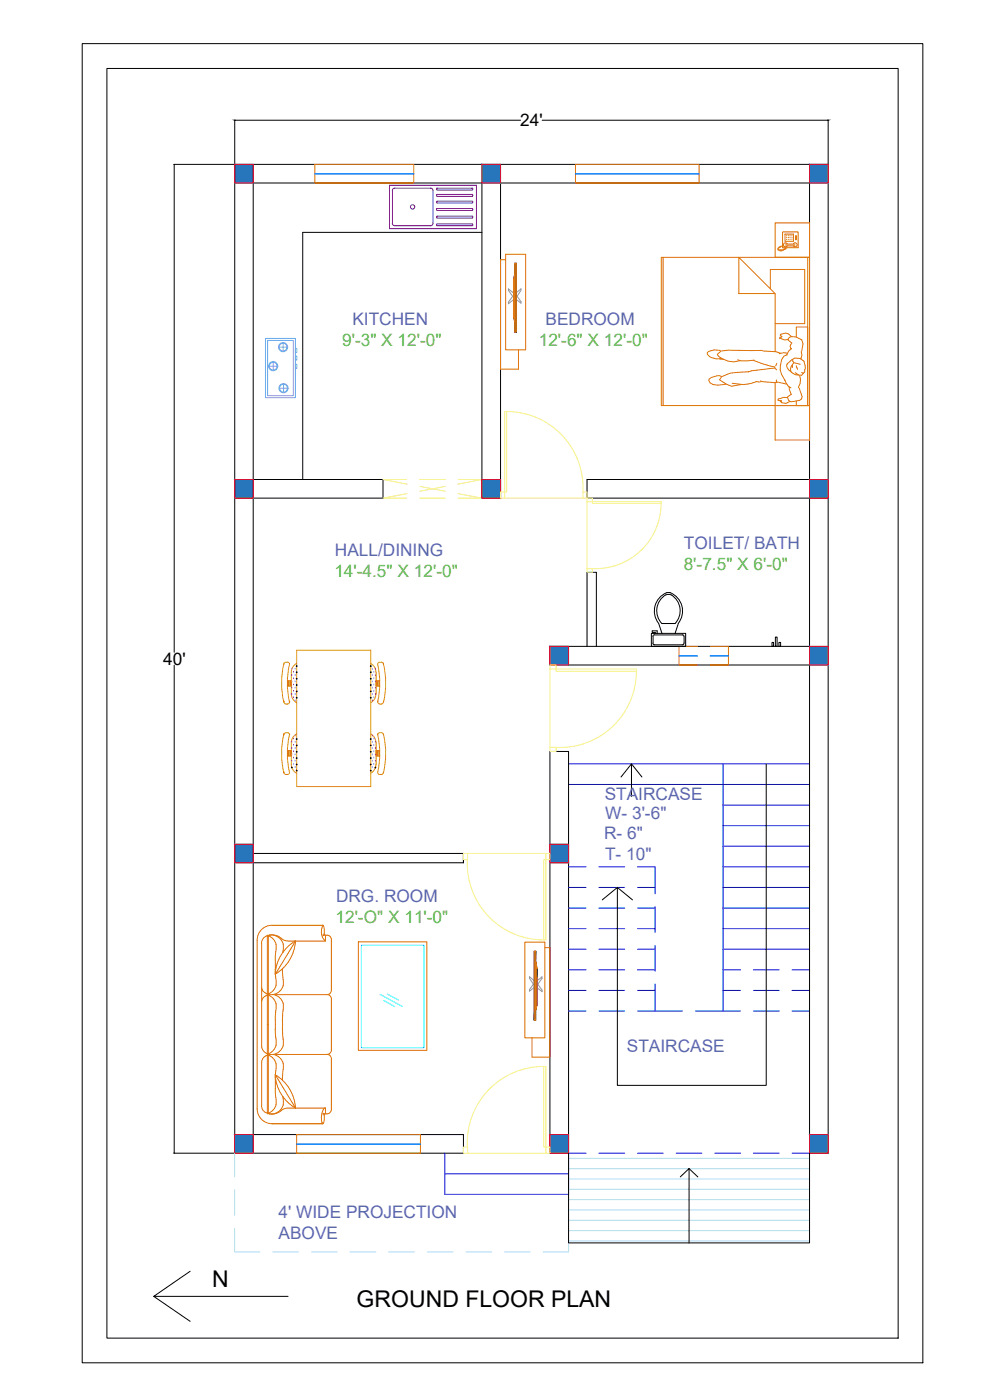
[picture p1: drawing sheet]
<svg xmlns="http://www.w3.org/2000/svg" width="297mm" height="420mm" viewBox="0 0 297 420" stroke-linecap="round" stroke-linejoin="round" font-family="sans-serif">
<!-- layer: 0 -->
<g fill="none" stroke="#000" stroke-width=".3">
<path d="M24.7 13.1h252.2v395.9h-252.2zM32.1 20.5h237.4v381.1h-237.4zM70.4 36v310.1M70.6 36.1h85.6M162.7 36.1h85.7M248.5 36v310.1h-5.6M52.1 49.3h196.4M52.3 49.5v146.3M144.6 54.9v94.6h5.6v-94.6M144.6 69.7h-53.8v74.2M76 143.9h38.9v5.6h-38.9M144.6 143.9h5.6"/>
<path d="M242.9 143.9h-66.8v5.6h66.8M52.3 199.7v146.3M176.1 194v-22.2h2.8v22.2M195.4 190.1h10.3v3.9h-10.3zM196.7 190.1v-.3h-1v-.5h1.5v.8M197.6 187.1a5.8 5.8 0 0 1 3-9.3 5.8 5.8 0 0 1 2.9 9.3M197.6 187.1l1 3M198.6 187.1h3.9a5.5 5.5 0 0 0-1.5-8.7 3.9 3.9 0 0 0-3.8 3.4 5.6 5.6 0 0 0 1.4 5.3M203.5 187.1l-.9 3M204.7 190.5l.5 .3 .1 2.2-.2 .4-.4 .1M204.8 190.6l-8.4-.1-.4 .1-.1 .4v2.2l.3 .3h8.6M231.6 192.8h.5v1.2h-.5z"/>
<path d="M232.6 191.2h.6v2.8h-.6zM233.7 192.8h.5v1.2h-.5zM242.9 194h-77.9v5.6h77.9M165 225.5h5.6v120.6h-5.6zM186.3 233.2l3.2-4v9.8M189.5 229.2l3.1 4M229.9 229.2v96.5h-44.7v-59.4l-4.5 3.8M76 258.9h63.1M76 256.1h63.1M139.1 256.1v2.8v-2.8M165 256.1h5.6M185.2 266.3l4.6 3.8"/>
<path d="M52.1 346.1h87v-5.6h-63.1v-285.6h166.9v291.2M165 340.5h5.6M170.6 346.1v26.9h72.3v-26.9M204.1 353.2l2.6-2.5v22.3M206.7 350.7l2.7 2.5M242.9 340.5h5.6M46.1 389.1l11 7.5M57.1 381.5l-11 7.6h40.3"/>
</g>
<!-- layer: stair -->
<g fill="none" stroke="#00f" stroke-width=".3">
<path d="M170.6 229.2h72.3M170.6 235.4h72.3M216.9 229.2v74.2M216.9 241.6h26M216.9 254h26M216.9 247.8h26M170.6 278.7h5.2M170.6 272.5h5.2M170.6 266.3h5.2M170.6 260.2h5.2M179.7 278.7h7.7M179.7 272.5h7.7"/>
<path d="M179.7 266.3h7.7M179.7 260.2h7.7M191.3 278.7h5.2M191.3 272.5h5.2M191.3 266.3h5.2M191.3 260.2h5.2v8M196.5 272.1v7.7M216.9 278.7h26M216.9 272.5h26M216.9 266.3h26M216.9 260.2h26M170.6 297.2h5.2"/>
<path d="M170.6 291.1h5.2M170.6 284.9h5.2M179.7 297.2h7.7M179.7 291.1h7.7M179.7 284.9h7.7M191.3 297.2h5.2M191.3 291.1h5.2M191.3 284.9h5.2M196.5 283.7v7.7M196.5 295.3v8.1M216.9 297.2h5.3M216.9 291.1h5.3"/>
<path d="M216.9 284.9h26M226 297.2h7.8M226 291.1h7.8M237.6 297.2h5.3M237.6 291.1h5.3M170.6 303.4h5.2M179.7 303.4h7.7M191.3 303.4h13.5M208.6 303.4h13.6M226 303.4h7.8M237.6 303.4h5.3M133.5 346.1v12.4h37.1v-12.4h5.2"/>
<path d="M133.5 352.3h37.1M179.7 346.1h7.7M191.3 346.1h7.7M202.9 346.1h7.7M214.4 346.1h7.8M226 346.1h7.8M237.6 346.1h5.3"/>
</g>
<!-- layer: 0 -->
<path d="M122 143.9h-7.1l7.3 1.4M122.2 148.1l-7.3 1.4h7.1M125.9 149.5h7.7M125.9 143.9h7.7M126 146l7.6 1.4M133.6 146l-7.6 1.4M137.4 148.1l7.2 1.4h-7.1M137.5 143.9h7.1l-7.2 1.4" fill="none" stroke="#e5e878" stroke-width=".3"/>
<g fill="none" stroke="#adddf7" stroke-width=".3">
<path d="M70.4 346.1v7.1M70.4 357.1v7.7M170.6 356.9h72.3M170.6 353.8h72.3M170.6 350.7h72.3M170.6 347.7h72.3M170.6 346.1v7.1M170.6 357.1v7.7M70.4 368.7v7h7.6M81.9 375.7h7.7M93.5 375.7h7.7M105 375.7h7.8"/>
<path d="M116.6 375.7h7.8M128.2 375.7h7.7M139.8 375.7h7.7M151.4 375.7h7.7M170.6 372.4h72.3M170.6 369.3h72.3M170.6 366.2h72.3M170.6 363.1h72.3M170.6 360h72.3M170.6 368.7v7h-7.6"/>
</g>
<g fill="#2776bb" stroke="#2776bb" stroke-width=".3">
<path d="M242.9 49.3l5.6 5.6v-5.6zM242.9 49.3l5.6 5.6h-5.6z"/>
<path d="M144.6 49.3l5.6 5.6v-5.6zM144.6 49.3l5.6 5.6h-5.6z"/>
<path d="M70.4 49.3l5.6 5.6v-5.6zM70.4 49.3l5.6 5.6h-5.6z"/>
<path d="M242.9 143.9l5.6 5.6v-5.6zM242.9 143.9l5.6 5.6h-5.6z"/>
<path d="M144.6 143.9l5.6 5.6v-5.6zM144.6 143.9l5.6 5.6h-5.6z"/>
<path d="M70.4 143.9l5.6 5.6v-5.6zM70.4 143.9l5.6 5.6h-5.6z"/>
<path d="M242.9 194l5.6 5.6v-5.6zM242.9 194l5.6 5.6h-5.6z"/>
<path d="M165 194l5.6 5.6v-5.6zM165 194l5.6 5.6h-5.6z"/>
<path d="M70.4 253.4l5.6 5.5v-5.5zM70.4 253.4l5.6 5.5h-5.6z"/>
<path d="M70.4 340.5l5.6 5.6v-5.6zM70.4 340.5l5.6 5.6h-5.6z"/>
<path d="M165 340.5l5.6 5.6v-5.6zM165 340.5l5.6 5.6h-5.6z"/>
<path d="M242.9 340.5l5.6 5.6v-5.6zM242.9 340.5l5.6 5.6h-5.6z"/>
<path d="M165 253.4l5.6 5.5v-5.5zM165 253.4l5.6 5.5h-5.6z"/>
</g>
<!-- layer: column-1 -->
<g fill="none" stroke="#f00" stroke-width=".3">
<path d="M70.4 49.3h5.6v5.6h-5.6zM144.6 49.3h5.6v5.6h-5.6zM242.9 49.3h5.6v5.6h-5.6zM70.4 143.9h5.6v5.6h-5.6zM144.6 143.9h5.6v5.6h-5.6zM242.9 143.9h5.6v5.6h-5.6zM165 194h5.6v5.6h-5.6zM242.9 194h5.6v5.6h-5.6zM70.4 253.4h5.6v5.5h-5.6zM165 253.4h5.6v5.5h-5.6zM70.4 340.5h5.6v5.6h-5.6zM165 340.5h5.6v5.6h-5.6z"/>
<path d="M242.9 340.5h5.6v5.6h-5.6z"/>
</g>
<!-- layer: window-1 -->
<path d="M94.5 49.3h29.6v5.6h-29.6zM172.7 49.3h37v5.6h-37zM209.2 194h-5.5v5.6h5.5M213.1 194h5.5v5.6h-5.5M89 340.5h37.1v5.6h-37.1z" fill="none" stroke="#dd6e00" stroke-width=".3"/>
<!-- layer: window -->
<path d="M94.5 52.1h29.6M94.5 52.3h29.6M172.7 52.1h37M172.7 52.3h37M203.7 196.8h5.5M203.7 196.9h5.5M213.1 196.8h5.5M213.1 196.9h5.5M89 343.3h37.1M89 343.4h37.1" fill="none" stroke="#007fff" stroke-width=".3"/>
<!-- layer: 0 -->
<g fill="none" stroke="#f7f281" stroke-width=".3">
<path d="M151.4 123.5h.6v24.1h-.6zM152 123.5a22.9 22.9 0 0 1 22.9 24.1M151.4 149.5h-1.2v-1.9h1.2v1.9h23.5M174.9 147.6h1.2v1.9h-1.2zM176.1 150.6v-1.1h1.6v1.1h-1.6v20.1M177.7 150.6h20.7v.5h-20.7zM198.4 151a19.6 19.6 0 0 1-20.7 19.6M176.1 170.7h1.6v1.1h-1.6zM165 200.8v-1.2h1.9v1.2h-1.9v23.5M166.9 200.8h24.1v.6h-24.1zM191 201.4a22.9 22.9 0 0 1-24.2 22.9M165 224.3h1.9v1.2h-1.9z"/>
<path d="M139.1 256.1h1.2v1.9h-1.2zM140.2 258a22.9 22.9 0 0 0 22.9 24.1M140.3 256.1h23.5v1.9h1.2v-1.9h-1.2M163.1 258h.7v24.1h-.7zM163.1 320.1a22.9 22.9 0 0 0-22.9 24.1M163.1 320.1h.7v24.1h-.7zM139.1 344.2h1.2v1.9h-1.2zM140.3 346.1h23.5v-1.9h1.2v1.9h-1.2"/>
</g>
<!-- layer: NOI THAT -->
<g fill="none" stroke="#dda500" stroke-width=".3">
<path d="M85.2 199.2a25.2 25.2 0 0 0-.1 11.5M85.2 199.3h.1M85.8 198.7l-.5 .2-.1 .4M85.8 198.8h.5M86.3 198.7l.5 .4a26.9 26.9 0 0 0 .1 11.6M89 199.1l-1.2 1.1-.4 1.6 .1 7 .6 1.4 .9 .7M89 195.1h22.2v41h-22.2zM111.2 199.1l.9 .7 .7 1.4v7.1l-.4 1.5-1.2 1.1M113.9 198.7l-.4 .2-.2 .5a25.5 25.5 0 0 1 0 11.3M113.9 198.8h.6M114.4 198.7l.5 .2 .1 .4M115 199.2a25.2 25.2 0 0 1 .1 11.5"/>
<path d="M115 199.3h.1M85.2 210.7h.1M85.2 210.6l.1 .5 .5 .2M85.8 211.3h.5M86.3 219.9l.4 .2 .2 .4M86.3 219.9h-.8l-.3 .6M86.3 205.9h1.1M86.3 204.3h1.1M86.4 204.3v1.6M86.5 204.3v1.6M86.8 204.3v1.6M86.9 210.6l-.2 .5-.4 .2"/>
<path d="M86.9 210.7h.1M87 204.3v1.6M87.2 204.3v1.6M112.8 205.9h1.1M112.8 204.3h1.1M113 204.3v1.6M113.3 204.3v1.6M113.3 210.6l.2 .5 .4 .2M113.4 210.7h.1M113.5 204.3v1.6M113.7 204.3v1.6M113.8 204.3v1.6"/>
<path d="M113.9 211.3h.6M115 210.7h.1M115 210.6l-.1 .5-.5 .2M85.1 220.5a25.2 25.2 0 0 0 .1 11.5M85.2 231.8l.3 .6h.8M85.2 220.5h.1M85.2 231.9h.1M86.3 226.9h1.1M86.3 225.3h1.1M86.4 225.3v1.6M86.5 225.3v1.6M86.8 225.3v1.6"/>
<path d="M86.9 220.5a26.9 26.9 0 0 0-.1 11.5l-.5 .4M86.9 220.5h.1M87 225.3v1.6M87.2 225.3v1.6M87.4 229.4l.4 1.5 1.2 1.2M89 220.3l-.9 .6-.6 1.5-.1 7M111.2 220.3l.9 .6 .7 1.5v7M112.8 229.4l-.4 1.5-1.2 1.2M112.8 226.9h1.1M112.8 225.3h1.1M113 225.3v1.6M113.3 225.3v1.6"/>
<path d="M113.3 220.5a.91 .91 0 0 1 .9-.6 .91 .91 0 0 1 .8 .6M113.3 220.5a27.9 27.9 0 0 1 .1 11.5 .94 .94 0 0 0 .9 .5 .94 .94 0 0 0 .7-.7M113.4 220.5h.1M113.5 225.3v1.6M113.7 225.3v1.6M113.8 225.3v1.6M115 231.9h.1M115 220.5h.1M115.1 220.5a25.2 25.2 0 0 1-.1 11.5"/>
</g>
<!-- layer: HATCH -->
<g fill="none" stroke="#f0f" stroke-width=".3">
<path d="M87.6 204.7h.1M87.6 206.5h.1M87.6 208.4h.1M87.6 202.7h.1M87.6 200.8h.1M88.1 205.6h.1M88.1 207.5h.1M88.1 209.4h.1M88.1 203.7h.1M88.1 201.8h.1M88.5 204.7h.1M88.5 206.5h.1"/>
<path d="M88.5 208.4h.1M88.5 210.3h.1M88.5 202.7h.1M88.5 200.8h.1M111.7 204.7h.1M111.7 206.5h.1M111.7 208.4h.1M111.7 210.3h.1M111.7 202.7h.1M111.7 200.8h.1M112.2 205.6h.1M112.2 207.5h.1"/>
<path d="M112.2 209.4h.1M112.2 203.7h.1M112.2 201.8h.1M112.6 204.7h.1M112.6 206.5h.1M112.6 208.4h.1M112.6 202.7h.1M112.6 200.8h.1M87.6 226.5h.1M87.6 224.6h.1M87.6 222.8h.1M87.6 228.4h.1"/>
<path d="M88.1 225.6h.1M88.1 223.7h.1M88.1 221.8h.1M88.1 227.5h.1M88.1 229.4h.1M88.5 226.5h.1M88.5 224.6h.1M88.5 222.8h.1M88.5 220.9h.1M88.5 228.4h.1M88.5 230.3h.1M111.7 226.5h.1"/>
<path d="M111.7 224.6h.1M111.7 222.8h.1M111.7 220.9h.1M111.7 228.4h.1M111.7 230.3h.1M112.2 225.6h.1M112.2 223.7h.1M112.2 221.8h.1M112.2 227.5h.1M112.2 229.4h.1M112.6 226.5h.1M112.6 224.6h.1"/>
<path d="M112.6 222.8h.1M112.6 228.4h.1"/>
</g>
<!-- layer: wall -->
<g fill="#000" stroke="#000" stroke-width=".3">
<path d="M154.1 84l.4 12.6-.4-1.4zM154.5 82.1l-.4 1.9 .4 12.6z"/>
<path d="M154.5 79l.4 20.7h-.4zM154.5 79l.4 20.7v-20.7z"/>
<path d="M160.7 285.5l-.4 20.7h.4zM160.3 285.5h.4l-.4 20.7z"/>
<path d="M161.1 290.5l-.4 12.5 .4-1.3zM160.7 288.6l.4 1.9-.4 12.5z"/>
<circle cx="89" cy="199.9" r=".12"/>
<circle cx="111.2" cy="199.9" r=".12"/>
<circle cx="89" cy="207.5" r=".12"/>
<circle cx="89" cy="205.6" r=".12"/>
<circle cx="89" cy="209.4" r=".12"/>
<circle cx="89" cy="203.7" r=".12"/>
<circle cx="89" cy="201.8" r=".12"/>
<circle cx="111.2" cy="207.5" r=".12"/>
<circle cx="111.2" cy="209.4" r=".12"/>
<circle cx="111.2" cy="203.7" r=".12"/>
<circle cx="111.2" cy="201.8" r=".12"/>
<circle cx="111.2" cy="205.6" r=".12"/>
<circle cx="87.6" cy="230.3" r=".12"/>
<circle cx="89" cy="225.6" r=".12"/>
<circle cx="89" cy="223.7" r=".12"/>
<circle cx="89" cy="221.8" r=".12"/>
<circle cx="89" cy="229.4" r=".12"/>
<circle cx="89" cy="231.3" r=".12"/>
<circle cx="89" cy="227.5" r=".12"/>
<circle cx="111.2" cy="221.8" r=".12"/>
<circle cx="111.2" cy="227.5" r=".12"/>
<circle cx="111.2" cy="229.4" r=".12"/>
<circle cx="111.2" cy="225.6" r=".12"/>
<circle cx="111.2" cy="231.3" r=".12"/>
<circle cx="111.2" cy="223.7" r=".12"/>
<circle cx="112.6" cy="230.3" r=".12"/>
</g>
<!-- layer: FUR -->
<g fill="none" stroke="#dd6e00" stroke-width=".3">
<path d="M151.7 76.3h6v28.7h-6zM151.7 77.9h-1.5v32.9h5.4v-5.8M199 77.2v44.5M221.7 77.2l10.9 10.9h-10.9zM233.4 74.5l-.1 .3M233.6 74.7l-.1 .4M233.7 74.1l-.1 .4M233.8 74.9l-.1 .3M233.9 74.1l-.1 .3M234 74.9l-.1 .4M234.2 73.9l-.2 .4M234.3 74.9l-.1 .4"/>
<path d="M234.4 73.8l-.1 .3M234.5 74.9l-.1 .4M234.7 74.9l-.1 .4M234.8 69.6h4.7v4.8h-4.7zM235 74.9l-.1 .3M235.1 73.7l-.6 .2M235.2 74.7l-.1 .4M235.4 74.6l-.1 .3M235.5 70.2h2.6v2.2h-2.6zM235.7 74.5l-.2 .4M235.7 73.3h2.9M235.7 73.8h2.9"/>
<path d="M235.9 74.4l-.2 .3M236.2 73.2a.61 .61 0 0 0-.9-.2 .61 .61 0 0 0 0 1 .61 .61 0 0 0 .9-.2M238 73.2a.61 .61 0 0 1 .9-.2 .61 .61 0 0 1 0 1 .61 .61 0 0 1-.9-.2M238.7 70.8h.3v1.1h-.3zM242.3 77.2v44.5M231.1 86.7v-5.8h10.4v16.2h-8.9M232.6 88.1v17.5M216 107.8h1.1M216.2 105.3a3.8 3.8 0 0 0-4 .6v.3a3.7 3.7 0 0 0 4.4 1.4M216.5 113a3.7 3.7 0 0 0-3.7 .8l-.1 .4 .3 .7a6 6 0 0 0 4.8 .4M221.3 108l1.1 .3 3.9-.2M224.6 111.6h-.1"/>
<path d="M226 108.1l2.7 1 3.8 1.1M227.1 114.5a11.4 11.4 0 0 1-7.4 .5M228.2 114.3l.4 .2 3.6 .3 1.3-.1M228.6 114.5l-.8 .2-.9-.2M232.6 110.4l-8 1.2-5.5 .4-2.6 1-.6 1 3.5 1.9 2.9-.5M232.6 114.8v17.3h10.3v-54.9h-10.3v-10.3h10.3v10.3h-44.5v44.5h44.5h-10.3M232.6 110.6l.4 .4M233 114l.1 .7M233.1 109l-.3 .8M233.7 114.8l2.2 .4M233.9 101.7l.1-.5 .6-.2-.5-.4 .2-.3 1.4-.3 .8 .2 1 .8-.6 .2-.4 .8 1.1 1M234 101.5l1.5 .5 1-.1"/>
<path d="M234.2 106l-1.4-.4-4.3-.4-9.9-.1-2.2 .2-1.2 1.1a6.2 6.2 0 0 0 6.9 1.9M235 105.9l-1.2 .2M235.1 105.8l1.1 .2M235.4 113.8a4 4 0 0 0 1.9 2.6M236 106.5l-.8 .4a6 6 0 0 0 .3 7.2M236.3 119.3h-1.2l-1.6 .4-.1 .3 1.1 .2v.3M236.8 116.1v.7l.6 1.5M237.4 118.3l-1.2 .8 .4 1 .4 .4M237.5 103.1l-.4 .9 .2 .7M237.5 101l1.4 .1 1.7 .9 .3 1.2-.4 2.2M237.5 104.6l-.7 .6-.7 1.4M237.8 109.5v.8"/>
<path d="M237.9 107.9l.3 1a2.18 2.18 0 0 0-.8 2.8l1.2 .8 1.9 .1 1-1a4.6 4.6 0 0 0-.3-3.2l-1.1-.8a3.4 3.4 0 0 0-4.1 2.3l.6 1.1 .7 .6M238.2 108.9l1.9 .4M238.6 111.9l1 .6M238.9 101.2v-3.1h3.4v23.6h-3.4v-1.4M238.9 109.8l.4 1M239.9 112.7l.3 1.1-.1 1.3-.5 1.1 1.1 2.9-.3 .7-.5 .4-2.9 .3-1.1 .5-1.3-.1-.6-.6M240.4 105.6l.2 1-.3 1.2M240.5 111.8l.5 .2M96.4 279.4l.3 1.7 .9 1.3M96.5 279.4l.4-1.7h-15.3a4.5 4.5 0 0 0-4.4 4.4M96.9 277.7a3.2 3.2 0 0 1 .1 3.1l-.1-.2M77.2 282.2v50.6"/>
<path d="M78.5 283.1l.4-1.4 1.3-.9 .2 17.7 .1-17.7a3.8 3.8 0 0 1 2.2 4.8M78.5 296.4l.5 1.1M78.5 283.1v31.1M79 297.5l1.2 .8M80.2 298.6a2.32 2.32 0 0 0-1.7 2M80.2 280.8l.2-.2a5 5 0 0 1 4.6 1.5l1.4 .3M80.2 298.6h.3M80.2 298.6l.2 17.9 .1-17.9M80.4 298.5h1.6M80.5 298.7a4 4 0 0 1 2.2 5.2l-.1 2.2M80.8 280.6a3.7 3.7 0 0 1 4.2 4.6M82.7 285.6v7.4a4 4 0 0 1-2.2 5.3"/>
<path d="M84.8 290.8l.2 4.9M85 285.1l-.1 .7M85 295.7l-.9 1.6-1 .8-1.1 .4 1.1 .4 1 .7 .9 1.6M88.6 282.4a12.4 12.4 0 0 0-6 9.9M88.7 282.4a12.4 12.4 0 0 1-6.1 10zM97.2 280.3l.4 .5 .2-.2M97.6 280.8v1.6h-11.2M97.8 280.7h.3M98.1 280.6a1.33 1.33 0 0 1 1.3 1.4v15.2a1.33 1.33 0 0 1-1.3 1.3h-15.7M98.1 298.5a1.33 1.33 0 0 1 1.3 1.3v15.3a1.33 1.33 0 0 1-1.3 1.4h-15.7M107.5 282.7h20.6v32.5h-20.6zM157.5 282.8h6v28.7h-6z"/>
<path d="M163.5 284.4h1.5v32.9h-5.4v-5.8M78.5 314.2l.6 1.2 1.1 .8M80.2 316.7l-1.2 .7-.5 1.3v13M80.2 316.6v17.5a2.31 2.31 0 0 1-1.7-2.4M80.2 316.6h.3M80.4 316.5h1.6M82 316.5l1.1 .4 1 .7 .9 1.6M82.6 306.1l.1 5.4M82.7 311.5l.1 2.1M82.8 313.7l-.8 1.6-1.5 1M84.8 306.1v.2M84.8 308.7v.2"/>
<path d="M85 301.2v.9a64.4 64.4 0 0 0 0 11.6l-.9 1.6-1 .8-1.1 .3M85 319.2v1.7M98.1 316.4a1.33 1.33 0 0 1 1.3 1.4v15.1a1.39 1.39 0 0 1-1.6 1.4M77.2 332.8a4.5 4.5 0 0 0 4.4 4.4h15.3M80.2 334.1v.1M82.6 322.6a12.3 12.3 0 0 1 6.1 9.9 12.3 12.3 0 0 1-6.1-9.9zM82.6 323l.1 5.8a4 4 0 0 1-2.2 5.3M82.6 322.6l6.1 9.9M82.6 322.6l.1-.9a3.9 3.9 0 0 0-2.2-5.1v17.6M84.9 329.1l.1 .7M85 320.9l-.2 3.3M85 329.8v1.7"/>
<path d="M85 331.5a3.7 3.7 0 0 1-4.2 2.8M86.4 332.5l-1.4 .4a4.5 4.5 0 0 1-4.8 1.2M86.4 332.5h11.2M96.9 334.3l.1-.2a3.2 3.2 0 0 1-.1 3.1l-.4-.7v-1.8M96.9 337.2h.1M97.6 332.5a2.32 2.32 0 0 0-1.1 2.1M97.6 332.5v1.7M97.8 334.3l-.2-.2-.4 .5"/>
</g>
<!-- layer: window -->
<path d="M108.4 283.7h18.8v30.7h-18.8zM114 298.4l6.7 3.7M116.2 298.3l3.3 1.8M115.1 300.2l3.3 1.9" fill="none" stroke="#0ff" stroke-width=".3"/>
<!-- layer: FUR -->
<path d="M152.6 86.7l1.9 1.5 1.8-1.5v.4l-1.2 1.8 1.2 1.6v.5l-1.8-1.4-1.9 1.6v-.5l1.2-1.8-1.2-1.7zM158.9 293.1l1.8 1.6 1.9-1.5v.4l-1.2 1.8 1.2 1.8v.4l-1.9-1.5-1.8 1.3v-.4l1.1-1.6-1.1-1.8z" fill="none" stroke="#939598" stroke-width=".3"/>
<path d="M154.5 79h.4v20.7h-.4zM154.5 82.1v14.5l-.4-1.4v-11.2zM160.3 285.5h.4v20.7h-.4zM160.7 288.6l.4 1.9v11.2l-.4 1.3z" fill="none" stroke="#f26722" stroke-width=".3"/>
<!-- layer: 0 -->
<g fill="none" stroke="#7aafdf" stroke-width=".3">
<path d="M79.7 101.6h8.9v17.8h-8.9zM80.3 102.2h7.7v16.6h-7.7zM80.8 109.9h2.4M82 108.8v2.3M83.8 104.2h2.3M83.9 116.5h2.3M84.9 103.1v2.2M85.1 115.4v2.3M88.6 104.6h.5v1.2h-.5zM88.6 106.9h.5v1.2h-.5zM88.6 109.3h.5v1.2h-.5z"/>
<circle cx="82" cy="109.9" r="1.38"/>
<circle cx="82" cy="109.9" r="1.16"/>
<circle cx="84.9" cy="104.2" r="1.38"/>
<circle cx="84.9" cy="104.2" r="1.16"/>
<circle cx="85.1" cy="116.5" r="1.38"/>
<circle cx="85.1" cy="116.5" r="1.16"/>
</g>
<!-- layer: FIXT -->
<g fill="none" stroke="#8a00b8" stroke-width=".3">
<path d="M116.9 55.6h26v13h-26zM117.8 57.2v9.8M118.5 56.4l-.6 .3-.2 .5M118.5 56.5h10.7M129.2 56.4l.5 .3 .2 .5M129.9 57.2v9.8M131 58.7l.2 .2M131 56.8l.2 .2h10.5M131 56.7v.1M131 58.6v.1M131.2 56.4l-.2 .2M131.2 56.5h10.5"/>
<path d="M131.2 58.9h10.5M141.7 58.3l.1 .2M141.7 56.4l.1 .4M141.7 58.3h-10.5l-.2 .2M141.8 56.8l-.1 .2M141.8 58.6l-.1 .3M117.7 67l.2 .5 .6 .2h10.7l.5-.2 .2-.5M131 65.2l.2 .2M131 62.9l.2 .2 10.5 .1M131 60.7l.2 .2h10.5M131 67.6l.2 .1h10.5M131 60.6v.1"/>
<path d="M131 62.8v.2M131 65.1v.1M131 67.4v.2M131.2 65.5h10.5M141.7 64.9l.1 .2M141.7 62.6l.1 .2-.1 .3M141.7 60.4l.1 .2-.1 .3M141.7 67.2l.1 .2M141.7 64.9h-10.5l-.2 .2M141.7 62.6h-10.5l-.2 .2M141.7 60.4h-10.5l-.2 .2M141.7 67.2h-10.5l-.2 .2"/>
<path d="M141.8 65.1l-.1 .3M141.8 67.4l-.1 .3"/>
<circle cx="123.8" cy="62.1" r=".66"/>
</g>
<g font-size="6.9">
<text x="63.6" y="386.3">N</text>
<text x="107" y="392.1">GROUND FLOOR PLAN</text>
</g>
<g font-size="5.2">
<text x="156.1" y="37.9">24'</text>
<text x="49" y="199.5">40'</text>
</g>
<g font-size="5.2" fill="#5e67af">
<text x="105.7" y="97.6">KITCHEN</text>
<text x="163.7" y="97.6">BEDROOM</text>
<text x="100.5" y="167">HALL/DINING</text>
<text x="205.2" y="164.9">TOILET/ BATH</text>
<text x="181.4" y="240.1">STAIRCASE</text>
<text x="181.6" y="245.8">W- 3'-6&quot;</text>
<text x="181.3" y="251.9">R- 6&quot;</text>
<text x="181.6" y="258.2">T- 10&quot;</text>
<text x="100.8" y="270.6">DRG. ROOM</text>
<text x="188.1" y="315.8">STAIRCASE</text>
<text x="83.6" y="365.6">4' WIDE PROJECTION</text>
<text x="83.6" y="371.8">ABOVE</text>
</g>
<g font-size="5.2" fill="#58ba48">
<text x="102.6" y="103.7">9'-3&quot; X 12'-0&quot;</text>
<text x="161.7" y="103.7">12'-6&quot; X 12'-0&quot;</text>
<text x="100.3" y="173.2">14'-4.5&quot; X 12'-0&quot;</text>
<text x="205.1" y="171.1">8'-7.5&quot; X 6'-0&quot;</text>
<text x="100.7" y="276.9">12'-O&quot; X 11'-0&quot;</text>
</g>
</svg>
